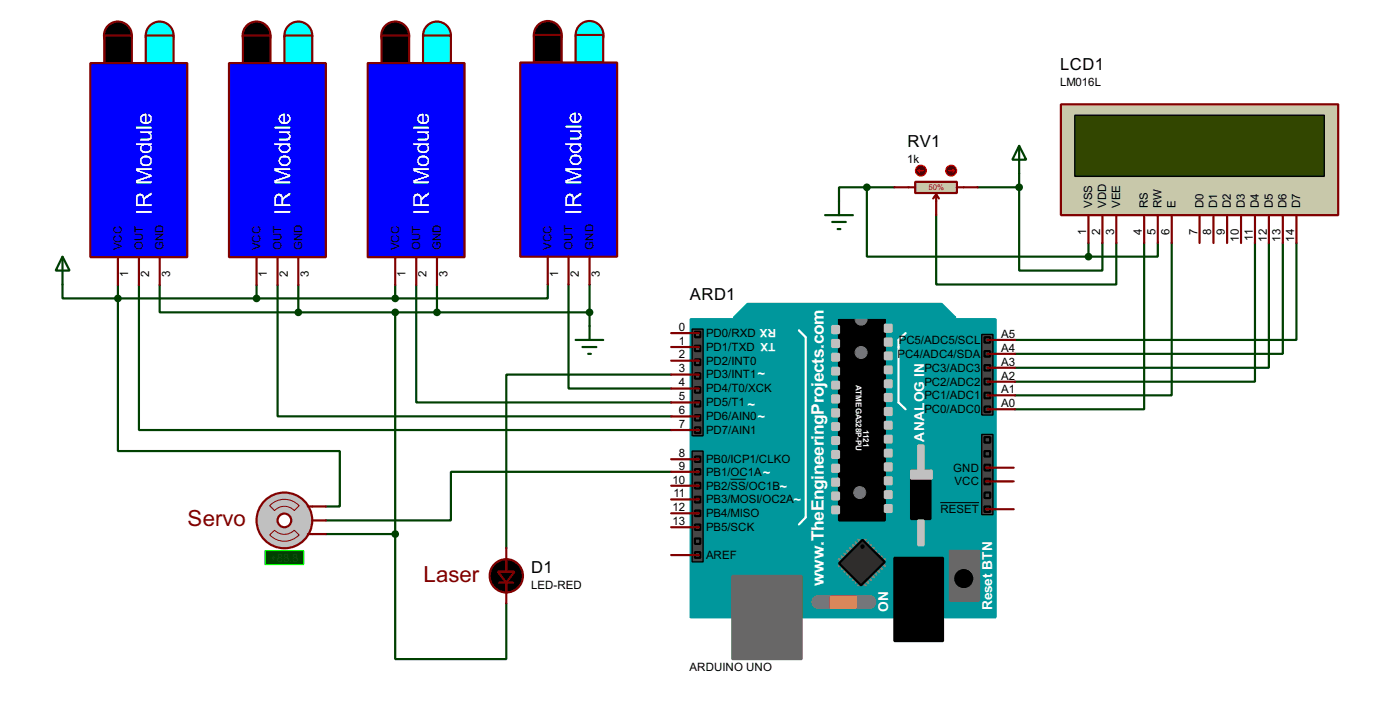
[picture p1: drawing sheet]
<svg xmlns="http://www.w3.org/2000/svg" width="256mm" height="129mm" viewBox="0 0 256 129" stroke-linecap="round" stroke-linejoin="round" font-family="sans-serif">
<g fill="none" stroke="#004000" stroke-width=".4">
<path d="M158.8 34.3h-5.1v2.6M158.8 34.3v12.7h40.6M158.8 34.3h5.1M171.5 39.4v12.7h33v-7.6M179.1 34.3h7.6M186.7 34.3v15.3h15.3v-5.1M186.7 31.8v2.5M11.5 52.1v2.6h10.1M21.6 54.7v27.9h40.7v10.2h-2.6M21.6 54.7h50.8M21.6 52.2v2.5M25.5 52.2v26.6h97.5"/>
<path d="M29.3 52.2v5h25.4M47 52.2v2.5M50.9 52.2v24.1h72.1M54.7 52.2v5M54.7 57.2h53.3M72.4 52.2v2.5M72.4 57.2v40.6M76.3 52.2v21.5h46.7M80.1 52.2v5M100.4 52.1v2.6h-28M104.2 52.1v19.1h18.8M108 52.1v7.6"/>
<path d="M199.4 44.5v2.5M209.6 44.5v30.5h-23.6M212.1 44.5v2.5h-12.7M214.7 44.5v27.9h-28.7M229.9 44.5v25.4h-43.9M232.5 44.5v22.9h-46.5M235 44.5v20.3h-49M237.5 44.5v17.8h-51.5M123 68.6h-30.2v31.8M59.7 97.8h12.7M72.4 97.8v22.9h20.4v-10.2M123 86.4h-40.4v8.9h-22.9"/>
</g>
<path d="M126.5 58.5h55.9v54.6h-55.9z" fill="#00979c" stroke="#00979c" stroke-width=".4"/>
<g fill="#686767" stroke="#686767" stroke-width=".4">
<path d="M134.2 105.5h12.7v15.2h-12.7z"/>
<path d="M174 100.9h5.4v9.1h-5.4z"/>
</g>
<path d="M153.7 58.5h8.4v36.8h-8.4zM166.9 86.2h3.6v8.9h-3.6zM163.9 102.2h8.9v15.2h-8.9z" fill="#000" stroke="#000" stroke-width=".4"/>
<path d="M146.4 60.5l1.2 1.3v33l-1.2 1.3M165.9 61l-1.3 1.3v11.4l1.3 1.3" fill="none" stroke="#fff" stroke-width=".4"/>
<g fill="#c0c0c0" stroke="#c0c0c0" stroke-width=".4">
<path d="M152.5 92.8h1.2v1.2h-1.2z"/>
<path d="M152.5 90.2h1.2v1.3h-1.2z"/>
<path d="M152.5 87.7h1.2v1.3h-1.2z"/>
<path d="M152.5 85.1h1.2v1.3h-1.2z"/>
<path d="M152.5 82.6h1.2v1.3h-1.2z"/>
<path d="M152.5 80.1h1.2v1.2h-1.2z"/>
<path d="M152.5 77.5h1.2v1.3h-1.2z"/>
<path d="M152.5 75h1.2v1.3h-1.2z"/>
<path d="M152.5 72.4h1.2v1.3h-1.2z"/>
<path d="M152.5 69.9h1.2v1.3h-1.2z"/>
<path d="M152.5 67.4h1.2v1.2h-1.2z"/>
<path d="M152.5 64.8h1.2v1.3h-1.2z"/>
<path d="M152.5 62.3h1.2v1.3h-1.2z"/>
<path d="M152.5 59.7h1.2v1.3h-1.2z"/>
<path d="M162.1 92.5h1.3v1.3h-1.3z"/>
<path d="M162.1 90h1.3v1.2h-1.3z"/>
<path d="M162.1 87.4h1.3v1.3h-1.3z"/>
<path d="M162.1 84.9h1.3v1.3h-1.3z"/>
<path d="M162.1 82.4h1.3v1.2h-1.3z"/>
<path d="M162.1 79.8h1.3v1.3h-1.3z"/>
<path d="M162.1 77.3h1.3v1.2h-1.3z"/>
<path d="M162.1 74.7h1.3v1.3h-1.3z"/>
<path d="M162.1 72.2h1.3v1.3h-1.3z"/>
<path d="M162.1 69.7h1.3v1.2h-1.3z"/>
<path d="M162.1 67.1h1.3v1.3h-1.3z"/>
<path d="M162.1 64.6h1.3v1.2h-1.3z"/>
<path d="M162.1 62h1.3v1.3h-1.3z"/>
<path d="M162.1 59.5h1.3v1.3h-1.3z"/>
<path d="M166.9 86.2h3.8v1.5h-3.8z"/>
<path d="M168.2 95.3h1v4.6h-1z"/>
<path d="M168.2 81.6h1v4.6h-1z"/>
</g>
<circle cx="176.5" cy="106" r="1.55" fill="#000" stroke="#000" stroke-width=".4"/>
<path d="M149.9 110.3h9.4" fill="none" stroke="#757575" stroke-width="2.6"/>
<path d="M152.2 109.3h4.6v2h-4.6z" fill="#ff8000" stroke="#ff8000" stroke-width=".4"/>
<g fill="none" stroke="#808080" stroke-width=".45">
<path d="M156.3 99.9l.5 .5M156.8 99.4l.5 .5M157.3 98.9l.5 .5M158.6 98.9l-.6 .5M159.1 99.4l-.5 .5M159.6 99.9l-.5 .5M153.7 102.4l.5 .5M154.2 101.9l.5 .5M154.2 103.2l-.5 .5M154.7 101.4l.5 .5M154.7 103.7l-.5 .5M155.2 100.9l.6 .5"/>
<path d="M155.2 104.2l-.5 .5M155.8 100.4l.5 .5M155.8 104.7l-.6 .5M156.3 105.2l-.5 .5M156.8 105.7l-.5 .5M157.3 106.2l-.5 .5M157.8 106.7l-.5 .5M158 106.7l.6 .5M158.6 106.2l.5 .5M159.1 105.7l.5 .5M159.6 105.2l.5 .5M160.1 104.7l.5 .5"/>
<path d="M160.1 100.4l-.5 .5M160.6 104.2l.5 .5M160.6 100.9l-.5 .5M161.1 103.7l.5 .5M161.1 101.4l-.5 .5M161.6 103.2l.5 .5M161.6 101.9l-.5 .5M162.1 102.4l-.5 .5"/>
</g>
<path d="M158 98.9l4.1 4-4.3 4.3-4.1-4z" fill-rule="evenodd" fill="#2c2c2c" stroke="#000" stroke-width=".4"/>
<circle cx="158" cy="100.1" r=".3" fill="#000" stroke="#000" stroke-width=".18"/>
<path d="M126.8 82.6h2v20.3h-2z" fill="#464646" stroke="#000" stroke-width=".25"/>
<circle cx="157.7" cy="64.6" r="1.1" fill="#757575" stroke="#757575" stroke-width=".18"/>
<g fill="#464646" stroke="#000" stroke-width=".4">
<path d="M127.3 101.1h1v1.1h-1z"/>
<path d="M127.3 96.1h1v1h-1z"/>
<path d="M127.3 93.5h1v1h-1z"/>
<path d="M127.3 91h1v1h-1z"/>
<path d="M127.3 88.4h1v1.1h-1z"/>
<path d="M127.3 85.9h1v1h-1z"/>
<path d="M127.3 98.6h1v1h-1z"/>
<path d="M127.3 83.6h1v1h-1z"/>
</g>
<g fill="#757575" stroke="#757575" stroke-width=".18">
<circle cx="157.5" cy="90.2" r="1.1"/>
<circle cx="157.7" cy="58.5" r="1.1"/>
</g>
<path d="M134.4 58.2l2.6-2.5h35.5l2.6 2.5z" fill-rule="evenodd" fill="#00979c" stroke="#00979c" stroke-width=".4"/>
<g fill="#464646" stroke="#000" stroke-width=".25">
<path d="M179.9 79.6h2v14.7h-2z"/>
<path d="M126.8 60.3h2v19.5h-2z"/>
<path d="M179.9 61.3h2v14.7h-2z"/>
</g>
<g fill="#464646" stroke="#000" stroke-width=".4">
<path d="M180.4 90.2h1v1h-1z"/>
<path d="M180.4 85.1h1v1.1h-1z"/>
<path d="M180.4 80.1h1v1h-1z"/>
<path d="M180.4 82.6h1v1h-1z"/>
<path d="M180.4 87.7h1v1h-1z"/>
<path d="M180.4 92.8h1v1h-1z"/>
<path d="M127.3 78.3h1v1h-1z"/>
<path d="M127.3 76h1v1h-1z"/>
<path d="M127.3 73.5h1v1h-1z"/>
<path d="M127.3 70.9h1v1h-1z"/>
<path d="M127.3 68.4h1v1h-1z"/>
<path d="M127.3 65.8h1v1.1h-1z"/>
<path d="M127.3 63.3h1v1h-1z"/>
<path d="M127.3 60.8h1v1h-1z"/>
<path d="M180.4 74.5h1v1h-1z"/>
<path d="M180.4 71.9h1v1.1h-1z"/>
<path d="M180.4 69.4h1v1h-1z"/>
<path d="M180.4 66.9h1v1h-1z"/>
<path d="M180.4 64.3h1v1h-1z"/>
<path d="M180.4 61.8h1v1h-1z"/>
</g>
<g fill="none" stroke="#800000" stroke-width=".4">
<path d="M123 61h5.1M123 63.6h5.1M123 66.1h5.1M123 68.6h5.1M123 71.2h5.1M123 73.7h5.1M123 76.3h5.1M123 78.8h5.1M180.9 62.3h5.1M180.9 64.8h5.1M180.9 67.4h5.1M180.9 69.9h5.1"/>
<path d="M180.9 72.4h5.1M180.9 75h5.1M123 84.1h5.1M123 86.4h5.1M123 89h5.1M123 91.5h5.1M123 94h5.1M123 96.6h5.1M180.6 93.3h5.1M180.6 88.2h5.1M180.6 85.7h5.1M123 101.7h5.1"/>
</g>
<path d="M133.8 87.8h2.8M172.3 92.1h7.1" fill="none" stroke="#000" stroke-width=".18"/>
<path d="M194.4 19.1h50.8v20.3h-50.8z" fill="#c8c8aa" stroke="#800000" stroke-width=".4"/>
<path d="M196.9 21.1h45.7v11.2h-45.7z" fill="#324600" stroke="#000" stroke-width=".25"/>
<g fill="none" stroke="#800000" stroke-width=".4">
<path d="M199.4 39.4v5.1M202 39.4v5.1M204.5 39.4v5.1M209.6 39.4v5.1M212.1 39.4v5.1M214.7 39.4v5.1M219.8 39.4v5.1M222.3 39.4v5.1M224.8 39.4v5.1M227.4 39.4v5.1M229.9 39.4v5.1M232.5 39.4v5.1"/>
<path d="M235 39.4v5.1M237.5 39.4v5.1"/>
</g>
<path d="M151.2 39.4h5.1M153.7 36.9v2.5M186.7 26.7l1.3 2.6h-2.5zM186.7 26.7v5.1M152.5 40.7h2.5M153.5 42h.5" fill="none" stroke="#004000" stroke-width=".4"/>
<path d="M167.7 33.3h7.6v2.1h-7.6z" fill="#c8c8aa" stroke="#800000" stroke-width=".4"/>
<path d="M163.9 34.3h3.8M171.5 35.6l-.5 .8M171.5 35.6l.5 .8M171.5 35.6v3.8M175.3 34.3h3.8" fill="none" stroke="#800000" stroke-width=".4"/>
<circle cx="174.2" cy="31.3" r="1" fill="#400000" stroke="#f00" stroke-width=".2"/>
<path d="M173.8 31.3h1M174.6 31l.2 .3M174.8 31.3l-.2 .3" fill="none" stroke="#f00" stroke-width=".2"/>
<circle cx="168.7" cy="31.3" r="1" fill="#400000" stroke="#f00" stroke-width=".2"/>
<path d="M168.2 31.3l.3 .3M168.2 31.3h1M168.5 31l-.3 .3" fill="none" stroke="#f00" stroke-width=".2"/>
<g fill="#004000" stroke="#004000" stroke-width=".4">
<circle cx="186.7" cy="34.3" r=".5"/>
<circle cx="199.4" cy="47" r=".5"/>
<circle cx="158.8" cy="34.3" r=".5"/>
</g>
<circle cx="72.4" cy="6.5" r="2.55" fill="#000" stroke="#800000" stroke-width=".4"/>
<path d="M69.9 6.5h5.1v5.1h-5.1z" fill="#000" stroke="#800000" stroke-width=".4"/>
<circle cx="80" cy="6.5" r="2.55" fill="#0ff" stroke="#800000" stroke-width=".4"/>
<path d="M77.5 6.5h5.1v5.1h-5.1z" fill="#0ff" stroke="#800000" stroke-width=".4"/>
<path d="M67.4 11.6h17.7v35.5h-17.7z" fill="#00f" stroke="#800000" stroke-width=".4"/>
<path d="M72.4 47.1v5.1M76.3 47.1v5.1M80.1 47.1v5.1" fill="none" stroke="#800000" stroke-width=".4"/>
<circle cx="47" cy="6.5" r="2.55" fill="#000" stroke="#800000" stroke-width=".4"/>
<path d="M44.5 6.5h5.1v5.1h-5.1z" fill="#000" stroke="#800000" stroke-width=".4"/>
<circle cx="54.6" cy="6.5" r="2.55" fill="#0ff" stroke="#800000" stroke-width=".4"/>
<path d="M52.1 6.5h5.1v5.1h-5.1z" fill="#0ff" stroke="#800000" stroke-width=".4"/>
<path d="M42 11.6h17.7v35.5h-17.7z" fill="#00f" stroke="#800000" stroke-width=".4"/>
<path d="M47 47.1v5.1M50.9 47.1v5.1M54.7 47.1v5.1" fill="none" stroke="#800000" stroke-width=".4"/>
<circle cx="21.6" cy="6.5" r="2.55" fill="#000" stroke="#800000" stroke-width=".4"/>
<path d="M19.1 6.5h5.1v5.1h-5.1z" fill="#000" stroke="#800000" stroke-width=".4"/>
<circle cx="29.2" cy="6.5" r="2.55" fill="#0ff" stroke="#800000" stroke-width=".4"/>
<path d="M26.7 6.5h5.1v5.1h-5.1z" fill="#0ff" stroke="#800000" stroke-width=".4"/>
<path d="M16.6 11.6h17.7v35.5h-17.7z" fill="#00f" stroke="#800000" stroke-width=".4"/>
<path d="M21.6 47.1v5.1M25.5 47.1v5.1M29.3 47.1v5.1" fill="none" stroke="#800000" stroke-width=".4"/>
<circle cx="100.3" cy="6.4" r="2.55" fill="#000" stroke="#800000" stroke-width=".4"/>
<path d="M97.8 6.4h5.1v5.1h-5.1z" fill="#000" stroke="#800000" stroke-width=".4"/>
<circle cx="108" cy="6.4" r="2.55" fill="#0ff" stroke="#800000" stroke-width=".4"/>
<path d="M105.5 6.4h5v5.1h-5z" fill="#0ff" stroke="#800000" stroke-width=".4"/>
<path d="M95.3 11.5h17.8v35.5h-17.8z" fill="#00f" stroke="#800000" stroke-width=".4"/>
<path d="M100.4 47v5.1M104.2 47v5.1M108 47v5.1" fill="none" stroke="#800000" stroke-width=".4"/>
<g fill="#004000" stroke="#004000" stroke-width=".4">
<circle cx="47" cy="54.7" r=".5"/>
<circle cx="72.4" cy="54.7" r=".5"/>
<circle cx="80" cy="57.2" r=".5"/>
<circle cx="54.6" cy="57.2" r=".5"/>
<circle cx="21.6" cy="54.7" r=".5"/>
<circle cx="108" cy="57.2" r=".5"/>
</g>
<path d="M11.5 47l1.3 2.6h-2.6zM11.5 47v5.1M108 59.7v2.6M105.5 62.3h5M106.7 63.6h2.6M107.8 64.8h.5" fill="none" stroke="#004000" stroke-width=".4"/>
<circle cx="52.1" cy="95.3" r="5.1" fill="#c0c0c0" stroke="#800000" stroke-width=".4"/>
<circle cx="52.1" cy="95.3" r="1.25" fill="#feffff" stroke="#800000" stroke-width=".4"/>
<path d="M56.4 92.8h.8M56.4 97.8h.8" fill="none" stroke="#800000" stroke-width=".4"/>
<path d="M48.6 100.9h7.1v2.5h-7.1z" fill="#004000" stroke="#0f0" stroke-width=".2"/>
<path d="M49.4 98l.9-.9a2.54 2.54 0 0 0 3.6 0l.9 .9a3.7 3.7 0 0 1-5.4 0zM49.4 92.6a3.7 3.7 0 0 1 5.4 0l-.9 .9a2.45 2.45 0 0 0-3.6 0z" fill="none" stroke="#800000" stroke-width=".18"/>
<path d="M57.2 95.3h2.5M57.2 92.8h2.5M57.2 97.8h2.5M91.5 106.7h2.5M92.8 100.4v4.3M92.8 106.7v3.8" fill="none" stroke="#800000" stroke-width=".4"/>
<g fill="#004000" stroke="#004000" stroke-width=".4">
<circle cx="72.4" cy="57.2" r=".5"/>
<circle cx="72.4" cy="97.8" r=".5"/>
</g>
<g fill="#000" stroke="#800000" stroke-width=".4">
<path d="M91.2 104.7h3.1l-1.5 2z"/>
<circle cx="92.7" cy="105.5" r="3.1"/>
</g>
<g font-size="4.6" fill="#fff">
<text x="27.8" y="39.4" transform="rotate(-90 27.8 39.4)">IR Module</text>
<text x="53.2" y="39.4" transform="rotate(-90 53.2 39.4)">IR Module</text>
<text x="78.6" y="39.4" transform="rotate(-90 78.6 39.4)">IR Module</text>
<text x="106.5" y="39.3" transform="rotate(-90 106.5 39.3)">IR Module</text>
</g>
<g font-size="4.6" fill="#800000">
<text x="34.4" y="96.4">Servo</text>
<text x="77.6" y="106.6">Laser</text>
</g>
<g font-size="3.6" fill="#fff">
<text x="151" y="100.1" transform="rotate(-90 151 100.1)">.TheEngineeringProjects.com</text>
<text x="151" y="107.3" transform="rotate(-90 151 107.3)">w</text>
</g>
<g font-size="3.4">
<text x="194.2" y="12.7">LCD1</text>
<text x="166.3" y="27">RV1</text>
<text x="126.4" y="54.9">ARD1</text>
<text x="97.3" y="105">D1</text>
</g>
<g font-size="2.8" fill="#fff">
<text x="169.3" y="80.9" transform="rotate(-90 169.3 80.9)">ANALOG IN</text>
<text x="162.7" y="112.1" transform="rotate(-90 162.7 112.1)">ON</text>
<text x="181.8" y="111.8" transform="rotate(-90 181.8 111.8)">Reset BTN</text>
</g>
<g font-size="2.7" fill="#fff">
<text x="140.2" y="67.6" transform="rotate(-180 140.2 67.6)">~</text>
<text x="138.4" y="73.2" transform="rotate(-180 138.4 73.2)">~</text>
<text x="140.2" y="75.5" transform="rotate(-180 140.2 75.5)">~</text>
<text x="141.2" y="85.7" transform="rotate(-180 141.2 85.7)">~</text>
<text x="144.2" y="88.3" transform="rotate(-180 144.2 88.3)">~</text>
<text x="146.8" y="90.7" transform="rotate(-180 146.8 90.7)">~</text>
</g>
<g font-size="2.4">
<text x="194.2" y="15.7">LM016L</text>
<text x="166.2" y="29.9">1k</text>
<text x="200.1" y="38.1" transform="rotate(-90 200.1 38.1)">VSS</text>
<text x="202.7" y="38.1" transform="rotate(-90 202.7 38.1)">VDD</text>
<text x="205.2" y="38.1" transform="rotate(-90 205.2 38.1)">VEE</text>
<text x="210.3" y="38.1" transform="rotate(-90 210.3 38.1)">RS</text>
<text x="212.8" y="38.1" transform="rotate(-90 212.8 38.1)">RW</text>
<text x="215.4" y="38.1" transform="rotate(-90 215.4 38.1)">E</text>
<text x="220.5" y="38.1" transform="rotate(-90 220.5 38.1)">D0</text>
<text x="223" y="38.1" transform="rotate(-90 223 38.1)">D1</text>
<text x="225.5" y="38.1" transform="rotate(-90 225.5 38.1)">D2</text>
<text x="228.1" y="38.1" transform="rotate(-90 228.1 38.1)">D3</text>
<text x="230.6" y="38.1" transform="rotate(-90 230.6 38.1)">D4</text>
<text x="233.2" y="38.1" transform="rotate(-90 233.2 38.1)">D5</text>
<text x="235.7" y="38.1" transform="rotate(-90 235.7 38.1)">D6</text>
<text x="238.2" y="38.1" transform="rotate(-90 238.2 38.1)">D7</text>
<text x="22.3" y="45.8" transform="rotate(-90 22.3 45.8)">VCC</text>
<text x="26.1" y="45.8" transform="rotate(-90 26.1 45.8)">OUT</text>
<text x="29.9" y="45.8" transform="rotate(-90 29.9 45.8)">GND</text>
<text x="47.7" y="45.8" transform="rotate(-90 47.7 45.8)">VCC</text>
<text x="51.6" y="45.8" transform="rotate(-90 51.6 45.8)">OUT</text>
<text x="55.4" y="45.8" transform="rotate(-90 55.4 45.8)">GND</text>
<text x="73.1" y="45.8" transform="rotate(-90 73.1 45.8)">VCC</text>
<text x="77" y="45.8" transform="rotate(-90 77 45.8)">OUT</text>
<text x="80.8" y="45.8" transform="rotate(-90 80.8 45.8)">GND</text>
<text x="101.1" y="45.7" transform="rotate(-90 101.1 45.7)">VCC</text>
<text x="104.9" y="45.7" transform="rotate(-90 104.9 45.7)">OUT</text>
<text x="108.7" y="45.7" transform="rotate(-90 108.7 45.7)">GND</text>
<text x="199" y="43.1" transform="rotate(-90 199 43.1)">1</text>
<text x="201.6" y="43.1" transform="rotate(-90 201.6 43.1)">2</text>
<text x="204.1" y="43.1" transform="rotate(-90 204.1 43.1)">3</text>
<text x="209.2" y="43.1" transform="rotate(-90 209.2 43.1)">4</text>
<text x="211.7" y="43.1" transform="rotate(-90 211.7 43.1)">5</text>
<text x="214.3" y="43.1" transform="rotate(-90 214.3 43.1)">6</text>
<text x="219.4" y="43.1" transform="rotate(-90 219.4 43.1)">7</text>
<text x="221.9" y="43.1" transform="rotate(-90 221.9 43.1)">8</text>
<text x="224.4" y="43.1" transform="rotate(-90 224.4 43.1)">9</text>
<text x="227" y="44.2" transform="rotate(-90 227 44.2)">10</text>
<text x="229.5" y="44.1" transform="rotate(-90 229.5 44.1)">11</text>
<text x="232.1" y="44.3" transform="rotate(-90 232.1 44.3)">12</text>
<text x="234.6" y="44.2" transform="rotate(-90 234.6 44.2)">13</text>
<text x="237.1" y="44.2" transform="rotate(-90 237.1 44.2)">14</text>
<text x="23.5" y="50.8" transform="rotate(-90 23.5 50.8)">1</text>
<text x="27.3" y="50.8" transform="rotate(-90 27.3 50.8)">2</text>
<text x="31.1" y="50.8" transform="rotate(-90 31.1 50.8)">3</text>
<text x="48.9" y="50.8" transform="rotate(-90 48.9 50.8)">1</text>
<text x="52.7" y="50.8" transform="rotate(-90 52.7 50.8)">2</text>
<text x="56.5" y="50.8" transform="rotate(-90 56.5 50.8)">3</text>
<text x="74.3" y="50.8" transform="rotate(-90 74.3 50.8)">1</text>
<text x="78.1" y="50.8" transform="rotate(-90 78.1 50.8)">2</text>
<text x="82" y="50.8" transform="rotate(-90 82 50.8)">3</text>
<text x="102.3" y="50.7" transform="rotate(-90 102.3 50.7)">1</text>
<text x="106.1" y="50.7" transform="rotate(-90 106.1 50.7)">2</text>
<text x="109.9" y="50.7" transform="rotate(-90 109.9 50.7)">3</text>
<text x="124.4" y="60.6">0</text>
<text x="124.4" y="63.2">1</text>
<text x="124.4" y="65.7">2</text>
<text x="129.3" y="61.7">PD0/RXD</text>
<text x="129.3" y="64.3">PD1/TXD</text>
<text x="164.4" y="65.5">PC4/ADC4/SDA</text>
<text x="164.6" y="63">PC5/ADC5/SCL</text>
<text x="183.4" y="61.9">A5</text>
<text x="183.4" y="64.4">A4</text>
<text x="124.4" y="68.2">3</text>
<text x="124.4" y="70.8">4</text>
<text x="129.3" y="66.8">PD2/INT0</text>
<text x="129.3" y="69.3">PD3/INT1</text>
<text x="129.3" y="71.9">PD4/T0/XCK</text>
<text x="169.3" y="68.1">PC3/ADC3</text>
<text x="169.3" y="70.6">PC2/ADC2</text>
<text x="183.4" y="67">A3</text>
<text x="183.4" y="69.5">A2</text>
<text x="124.4" y="73.3">5</text>
<text x="124.4" y="75.9">6</text>
<text x="129.3" y="74.4">PD5/T1</text>
<text x="129.3" y="77">PD6/AIN0</text>
<text x="169.3" y="73.1">PC1/ADC1</text>
<text x="169.3" y="75.7">PC0/ADC0</text>
<text x="183.4" y="72">A1</text>
<text x="183.4" y="74.6">A0</text>
<text x="124.4" y="78.4">7</text>
<text x="124.4" y="83.7">8</text>
<text x="129.3" y="79.5">PD7/AIN1</text>
<text x="123.2" y="88.6">10</text>
<text x="124.4" y="86">9</text>
<text x="129.3" y="84.8">PB0/ICP1/CLKO</text>
<text x="129.3" y="87.1">PB1/OC1A</text>
<text x="129.3" y="89.7">PB2/SS/OC1B</text>
<text x="174.6" y="86.4">GND</text>
<text x="174.9" y="88.9">VCC</text>
<text x="123.2" y="93.6">12</text>
<text x="123.4" y="91.1">11</text>
<text x="129.3" y="92.2">PB3/MOSI/OC2A</text>
<text x="129.3" y="94.7">PB4/MISO</text>
<text x="172.3" y="94">RESET</text>
<text x="123.2" y="96.2">13</text>
<text x="129.3" y="97.3">PB5/SCK</text>
<text x="97.3" y="107.9">LED-RED</text>
<text x="129.3" y="102.4">AREF</text>
<text x="126.3" y="122.8">ARDUINO UNO</text>
</g>
<g font-size="2.4" fill="#fff">
<text x="142.1" y="62.9" transform="rotate(-180 142.1 62.9)">TX</text>
<text x="142.2" y="60.3" transform="rotate(-180 142.2 60.3)">RX</text>
</g>
<text font-size="2.4" fill="#008000" x="49.5" y="102.9">+88.8</text>
<g font-size="1.7" fill="#fff">
<text x="156.8" y="70.5" transform="rotate(90 156.8 70.5)">ATMEGA328P-PU</text>
<text x="158.1" y="78.8" transform="rotate(90 158.1 78.8)">1121</text>
</g>
<text font-size="1.6" fill="#c00000" x="170.1" y="34.8">50%</text>
</svg>
